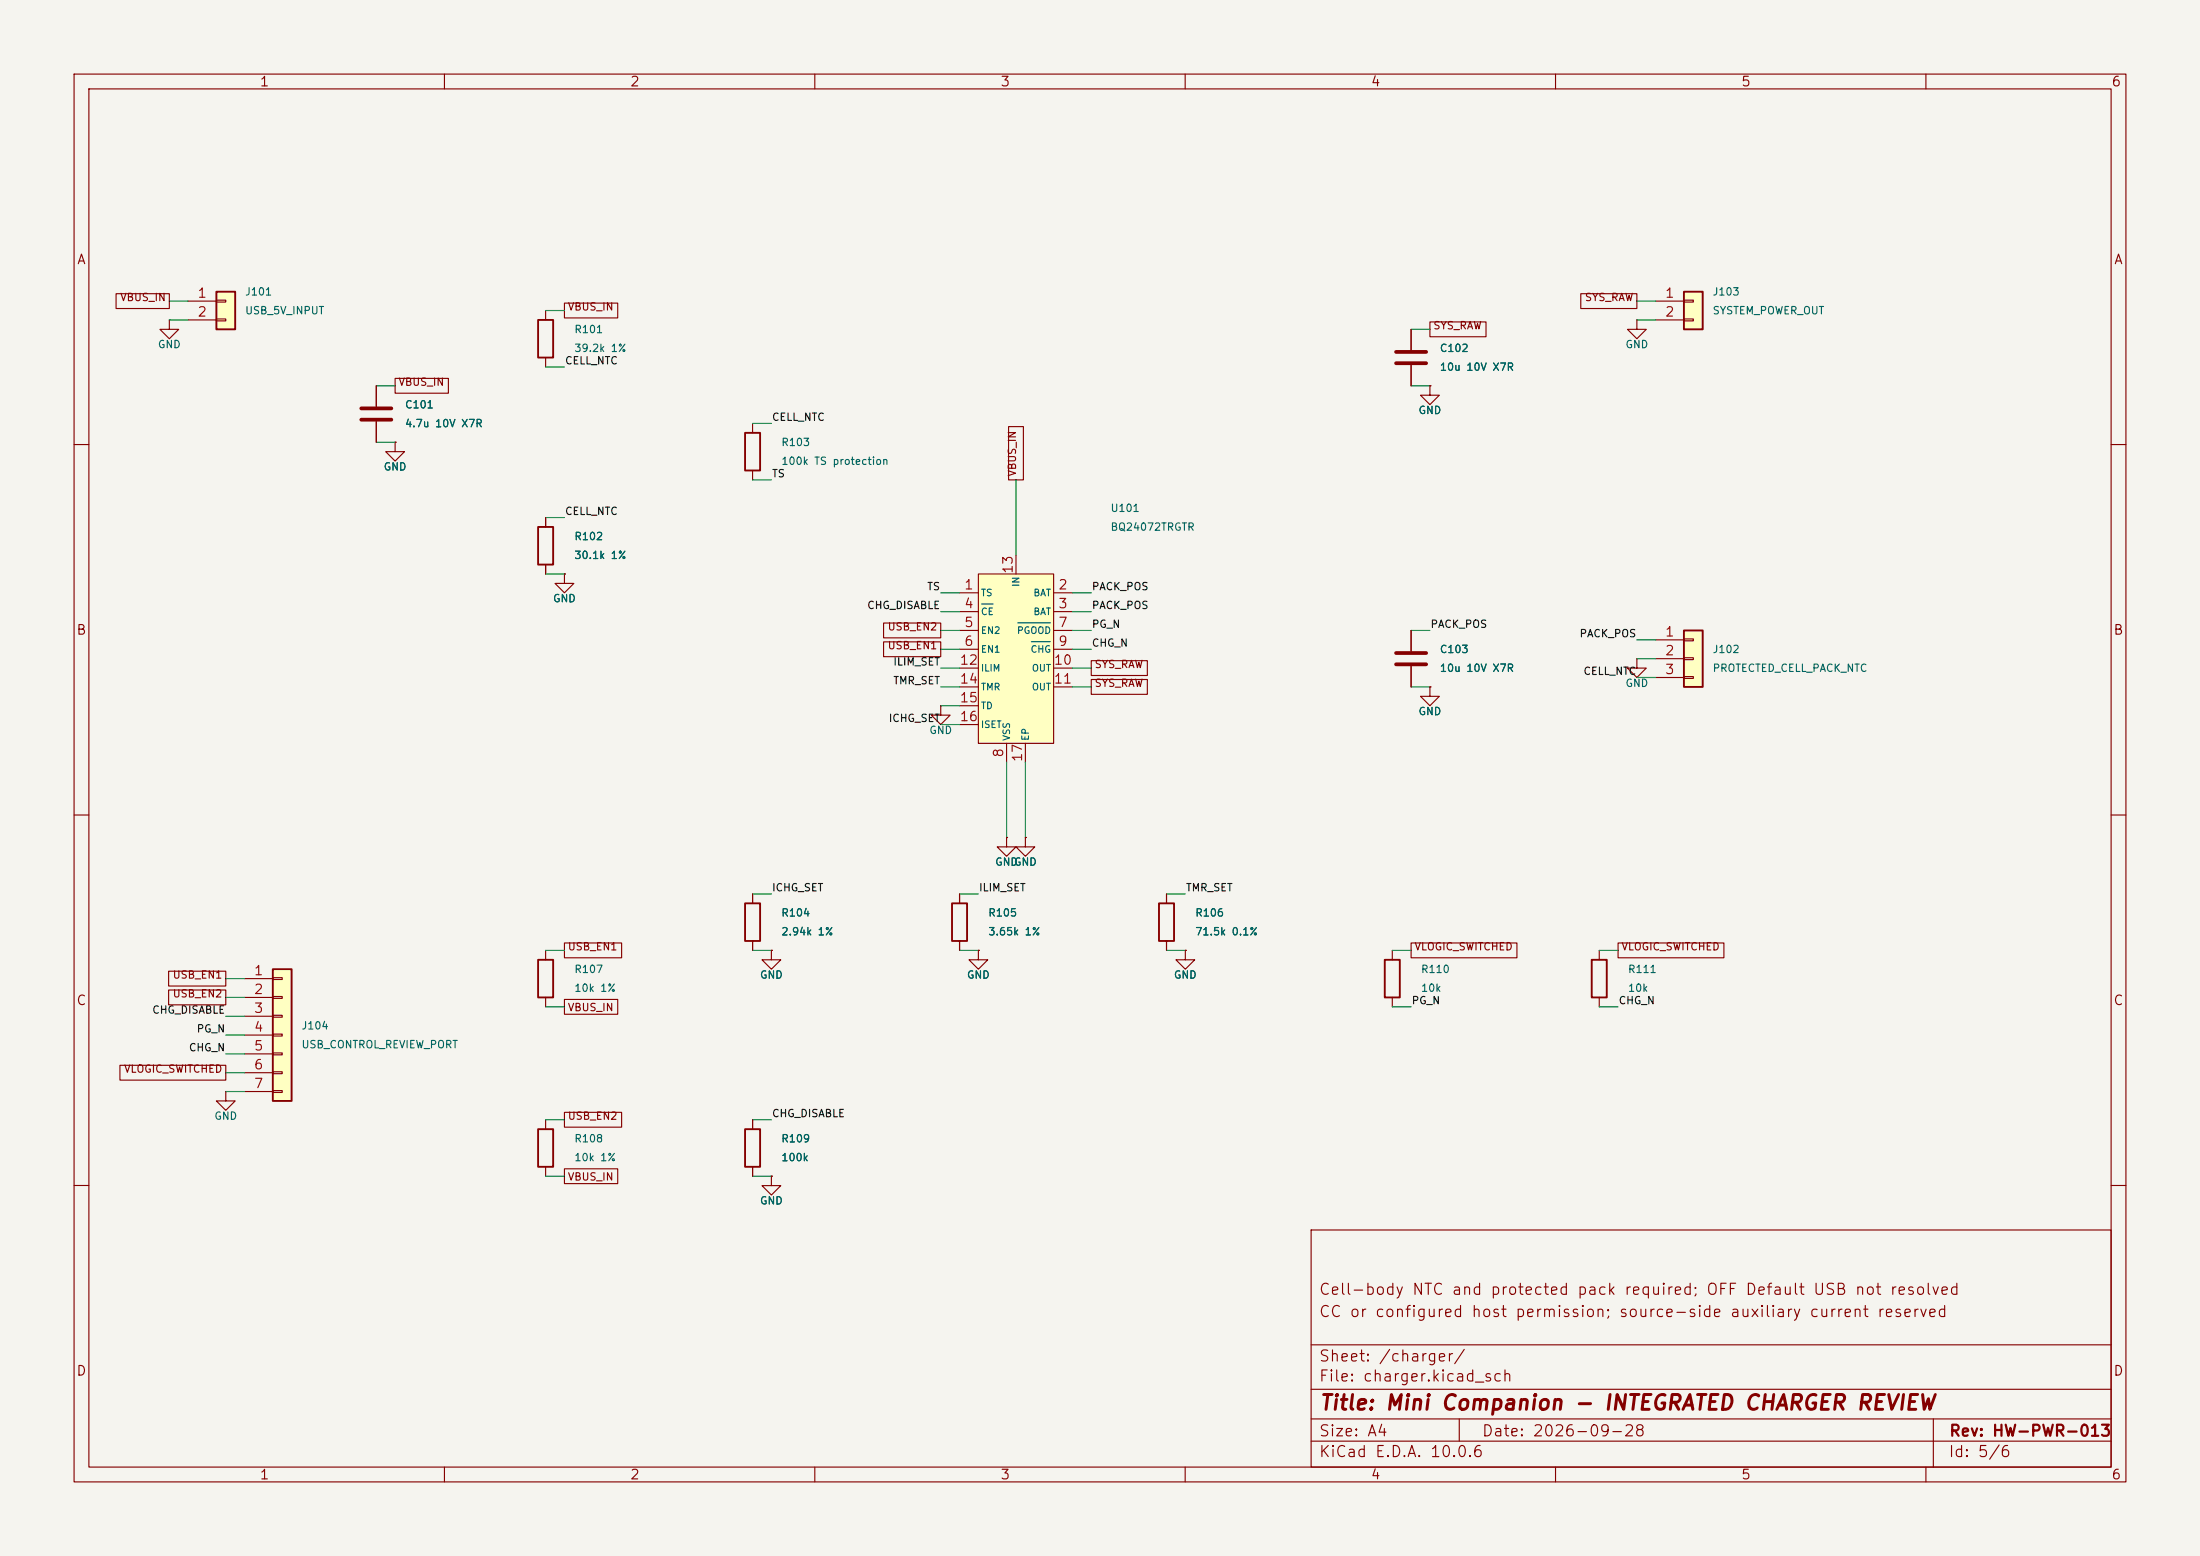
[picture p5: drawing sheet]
<svg xmlns="http://www.w3.org/2000/svg" width="297mm" height="210mm" viewBox="0 0 297 210" stroke-linecap="round" stroke-linejoin="round" font-family="sans-serif">
<path d="M0 0h297v210h-297z" fill="#f5f4ef" stroke="#f5f4ef" stroke-width=".14"/>
<g fill="none" stroke="#840000" stroke-width=".15">
<path d="M10 10h277v190h-277zM12 12h273v186h-273zM60 10v2M110 10v2M160 10v2M210 10v2M260 10v2M50.8 52.1v2.8M50.8 56.9v2.8M53.3 59.7v1.3h1.3l-1.3 1.2-1.2-1.2h1.2M53.3 59.7h.1M10 60h2"/>
<path d="M285 60h2M127 95.3v1.2h1.3l-1.3 1.3-1.3-1.3h1.3M127 95.3h.1M190.5 85.1v2.8M190.5 89.9v2.8M193 92.7v1.3h1.3l-1.3 1.3-1.2-1.3h1.2M193 92.7h.1M10 110h2M285 110h2M101.6 120.7v1.2M101.6 127v1.3M188 128.3v1.2"/>
<path d="M188 134.6v1.3M30.5 147.3v1.3h1.2l-1.2 1.3-1.3-1.3h1.3M30.5 147.3h.1M104.1 158.8v1.2h1.3l-1.3 1.3-1.2-1.3h1.2M104.1 158.8h.1M10 160h2M177 166h108v32h-108zM285 160h2M60 198v2M110 198v2M160 198v2M177 194.5h108"/>
<path d="M177 191.5h108M177 187.5h108M177 181.5h108M197 191.5v3M210 198v2M260 198v2M261 191.5v6.5"/>
</g>
<path d="M48.8 55.1h4M48.8 56.6h4M188.5 88.1h4M188.5 89.7h4" fill="none" stroke="#840000" stroke-width=".51"/>
<path d="M100.6 121.9h2v5.1h-2zM186.9 129.5h2.1v5.1h-2.1z" fill="none" stroke="#840000" stroke-width=".25"/>
<path d="M36.8 130.8h2.6v17.8h-2.6z" fill="#ffffc2"/>
<path d="M72.6 71.1h2.1v5.1h-2.1zM36.8 130.8h2.6v17.8h-2.6zM156.5 121.9h2v5.1h-2zM214.9 129.5h2v5.1h-2zM72.6 152.4h2.1v5.1h-2.1zM100.6 152.4h2v5.1h-2z" fill="none" stroke="#840000" stroke-width=".25"/>
<g fill="none" stroke="#840000" stroke-width=".15">
<path d="M73.7 69.9v1.2M73.7 76.2v1.3M76.2 77.5v1.2h1.3l-1.3 1.3-1.3-1.3h1.3M76.2 77.5h.1M33 132.1h3.8M33 134.6h3.8M33 137.2h3.8M33 139.7h3.8M36.8 132h1.3v.2h-1.3zM36.8 134.5h1.3v.2h-1.3zM36.8 137h1.3v.3h-1.3zM36.8 139.6h1.3v.2h-1.3z"/>
<path d="M104.1 128.3v1.2h1.3l-1.3 1.3-1.2-1.3h1.2M104.1 128.3h.1M132.1 128.3v1.2h1.2l-1.2 1.3-1.3-1.3h1.3M132.1 128.3h.1M157.5 120.7v1.2M157.5 127v1.3M160 128.3v1.2h1.3l-1.3 1.3-1.3-1.3h1.3M160 128.3h.1M215.9 128.3v1.2M215.9 134.6v1.3M33 142.2h3.8M33 144.8h3.8"/>
<path d="M33 147.3h3.8M36.8 142.1h1.3v.3h-1.3zM36.8 144.7h1.3v.2h-1.3zM36.8 147.2h1.3v.2h-1.3zM73.7 151.1v1.3M73.7 157.5v1.3M101.6 151.1v1.3M101.6 157.5v1.3"/>
</g>
<path d="M227.3 85.1h2.6v7.6h-2.6z" fill="#ffffc2"/>
<path d="M227.3 85.1h2.6v7.6h-2.6z" fill="none" stroke="#840000" stroke-width=".25"/>
<path d="M221 88.9v1.3h1.2l-1.2 1.2-1.3-1.2h1.3M221 88.9h.1M223.5 86.4h3.8M223.5 88.9h3.8M223.5 91.4h3.8M227.3 86.2h1.3v.3h-1.3zM227.3 88.8h1.3v.2h-1.3zM227.3 91.3h1.3v.3h-1.3z" fill="none" stroke="#840000" stroke-width=".15"/>
<path d="M132.1 77.5h10.1v22.8h-10.1z" fill="#ffffc2"/>
<g fill="none" stroke="#840000" stroke-width=".15">
<path d="M73.7 41.9v1.3M73.7 48.3v1.2M190.5 44.5v2.7M190.5 49.3v2.8M193 52.1v1.2h1.3l-1.3 1.3-1.2-1.3h1.2M193 52.1h.1M132.1 77.5h10.1v22.8h-10.1zM137.2 74.9v2.6M129.5 80h2.6M129.5 82.6h2.6M129.5 85.1h2.6M129.5 87.6h2.6"/>
<path d="M129.5 90.2h2.6M129.5 92.7h2.6M129.5 95.3h2.6M129.5 97.8h2.6M142.2 80h2.6M142.2 82.6h2.6M142.2 85.1h2.6M142.2 87.6h2.6M142.2 90.2h2.6M142.2 92.7h2.6M135.9 113v1.3h1.3l-1.3 1.3-1.3-1.3h1.3M135.9 113h.1"/>
<path d="M135.9 100.3v2.6M138.4 100.3v2.6"/>
</g>
<path d="M132.5 81.5h1.6M137.4 84.1h4.4M139.2 86.6h2.6" fill="none" stroke="#006464" stroke-width=".15"/>
<path d="M188.5 47.5h4M188.5 49h4" fill="none" stroke="#840000" stroke-width=".51"/>
<path d="M72.6 43.2h2.1v5.1h-2.1z" fill="none" stroke="#840000" stroke-width=".25"/>
<path d="M29.2 39.4h2.5v5.1h-2.5z" fill="#ffffc2"/>
<path d="M29.2 39.4h2.5v5.1h-2.5z" fill="none" stroke="#840000" stroke-width=".25"/>
<path d="M25.4 40.6h3.8M25.4 43.2h3.8M29.2 40.5h1.3v.3h-1.3zM29.2 43.1h1.3v.2h-1.3z" fill="none" stroke="#840000" stroke-width=".15"/>
<path d="M227.3 39.4h2.6v5.1h-2.6z" fill="#ffffc2"/>
<path d="M227.3 39.4h2.6v5.1h-2.6zM100.6 58.4h2v5.1h-2zM72.6 129.5h2.1v5.1h-2.1zM128.5 121.9h2.1v5.1h-2.1z" fill="none" stroke="#840000" stroke-width=".25"/>
<g fill="none" stroke="#840000" stroke-width=".15">
<path d="M15.7 39.6h7.2v2h-7.2zM213.4 39.6h7.6v2h-7.6zM22.9 43.2v1.3h1.2l-1.2 1.2-1.3-1.2h1.3M22.9 43.2h.1M50.8 52.1v2.8M50.8 56.9v2.8M53.3 51.1h7.2v2h-7.2zM53.3 59.7h.1M76.2 40.9h7.2v2h-7.2zM101.6 57.2v1.2M136.2 57.6h2v7.2h-2zM190.5 44.5v2.7"/>
<path d="M190.5 49.3v2.8M193 43.4h7.6v2.1h-7.6zM193 52.1h.1M221 43.2v1.3h1.2l-1.2 1.2-1.3-1.2h1.3M221 43.2h.1M223.5 40.6h3.8M223.5 43.2h3.8M227.3 40.5h1.3v.3h-1.3zM227.3 43.1h1.3v.2h-1.3zM73.7 69.9v1.2M73.7 76.2v1.3M76.2 77.5h.1"/>
<path d="M101.6 63.5v1.3M119.3 84.1h7.7v2h-7.7zM119.3 86.6h7.7v2h-7.7zM147.3 89.2h7.6v2h-7.6zM147.3 91.7h7.6v2h-7.6zM190.5 85.1v2.8M190.5 89.9v2.8M193 92.7h.1M135.9 113h.1M138.4 113v1.3h1.3l-1.3 1.3-1.2-1.3h1.2M138.4 113h.1M22.8 131.1h7.7v2h-7.7z"/>
<path d="M22.8 133.6h7.7v2h-7.7zM73.7 128.3v1.2M73.7 134.6v1.3M76.2 127.3h7.7v2h-7.7zM76.2 134.9h7.2v2h-7.2zM101.6 120.7v1.2M101.6 127v1.3M104.1 128.3h.1M129.5 120.7v1.2M129.5 127v1.3M132.1 128.3h.1M157.5 120.7v1.2"/>
<path d="M157.5 127v1.3M160 128.3h.1M190.5 127.3h14.3v2h-14.3zM218.4 127.3h14.3v2h-14.3zM16.2 143.8h14.3v2h-14.3zM76.2 157.7h7.2v2.1h-7.2zM76.2 150.1h7.7v2h-7.7zM101.6 151.1v1.3M101.6 157.5v1.3M104.1 158.8h.1"/>
</g>
<g fill="none" stroke="#009600" stroke-width=".15">
<path d="M22.9 40.6h2.5M22.9 43.2h2.5M50.8 59.7h2.5M50.8 52.1h2.5M73.7 41.9h2.5M73.7 49.5h2.5M101.6 57.2h2.5M190.5 52.1h2.5M190.5 44.5h2.5M221 40.6h2.5M221 43.2h2.5M73.7 77.5h2.5"/>
<path d="M73.7 69.9h2.5M101.6 64.8h2.5M137.2 64.8v10.1M127 92.7h2.5M127 85.1h2.5M127 95.3h2.5M127 87.6h2.5M127 82.6h2.5M127 90.2h2.5M127 80h2.5M127 97.8h2.5M144.8 92.7h2.5"/>
<path d="M144.8 85.1h2.5M144.8 87.6h2.5M144.8 82.6h2.5M144.8 90.2h2.5M144.8 80h2.5M190.5 92.7h2.5M190.5 85.1h2.5M221 88.9h2.5M221 91.4h2.5M221 86.4h2.5M135.9 102.9v10.1M138.4 102.9v10.1"/>
<path d="M30.5 139.7h2.5M30.5 132.1h2.5M30.5 134.6h2.5M30.5 137.2h2.5M73.7 128.3h2.5M73.7 135.9h2.5M101.6 128.3h2.5M101.6 120.7h2.5M129.5 128.3h2.6M129.5 120.7h2.6M157.5 128.3h2.5M157.5 120.7h2.5"/>
<path d="M188 128.3h2.5M188 135.9h2.5M215.9 128.3h2.5M215.9 135.9h2.5M30.5 147.3h2.5M30.5 144.8h2.5M30.5 142.2h2.5M73.7 158.8h2.5M73.7 151.1h2.5M101.6 158.8h2.5M101.6 151.1h2.5"/>
</g>
<text font-size="2" fill="#840000" x="178" y="190.8">Title: Mini Companion - INTEGRATED CHARGER REVIEW</text>
<g font-size="1.5" fill="#840000">
<text x="178" y="178.1">CC or configured host permission; source-side auxiliary current reserved</text>
<text x="178" y="175.1">Cell-body NTC and protected pack required; OFF Default USB not resolved</text>
<text x="178" y="184.1">Sheet: /charger/</text>
<text x="178" y="186.8">File: charger.kicad_sch</text>
<text x="178" y="197">KiCad E.D.A. 10.0.6</text>
<text x="178" y="194.2">Size: A4</text>
<text x="200" y="194.2">Date: 2026-09-28</text>
<text x="263" y="197">Id: 5/6</text>
<text x="263" y="194.2">Rev: HW-PWR-013</text>
</g>
<g font-size="1.3" fill="#840000">
<text x="35" y="12">1</text>
<text x="85" y="12">2</text>
<text x="135" y="12">3</text>
<text x="185" y="12">4</text>
<text x="235" y="12">5</text>
<text x="285" y="12">6</text>
<text x="10.3" y="36">A</text>
<text x="285.3" y="36">A</text>
<text x="10.2" y="86">B</text>
<text x="285.2" y="86">B</text>
<text x="10.2" y="136">C</text>
<text x="285.2" y="136">C</text>
<text x="10.2" y="186">D</text>
<text x="285.2" y="186">D</text>
<text x="35" y="200">1</text>
<text x="85" y="200">2</text>
<text x="135" y="200">3</text>
<text x="185" y="200">4</text>
<text x="235" y="200">5</text>
<text x="285" y="200">6</text>
</g>
<g font-size="1.3" fill="#a90000">
<text x="26.6" y="40.5">1</text>
<text x="224.7" y="40.5">1</text>
<text x="26.6" y="43">2</text>
<text x="224.7" y="43">2</text>
<text x="137" y="77.5" transform="rotate(-90 137 77.5)">13</text>
<text x="130.1" y="79.9">1</text>
<text x="130.1" y="82.4">4</text>
<text x="142.8" y="79.9">2</text>
<text x="142.8" y="82.4">3</text>
<text x="130.1" y="85">5</text>
<text x="130.1" y="87.5">6</text>
<text x="142.8" y="85">7</text>
<text x="142.8" y="87.5">9</text>
<text x="224.7" y="86.2">1</text>
<text x="224.7" y="88.8">2</text>
<text x="129.5" y="90">12</text>
<text x="129.5" y="92.6">14</text>
<text x="129.5" y="95.1">15</text>
<text x="142.2" y="90">10</text>
<text x="142.2" y="92.6">11</text>
<text x="224.7" y="91.3">3</text>
<text x="129.5" y="97.7">16</text>
<text x="135.8" y="102.3" transform="rotate(-90 135.8 102.3)">8</text>
<text x="138.3" y="102.9" transform="rotate(-90 138.3 102.9)">17</text>
<text x="34.2" y="131.9">1</text>
<text x="34.2" y="134.5">2</text>
<text x="34.2" y="137">3</text>
<text x="34.2" y="139.6">4</text>
<text x="34.2" y="142.1">5</text>
<text x="34.2" y="144.6">6</text>
<text x="34.2" y="147.2">7</text>
</g>
<g font-size="1" fill="#840000">
<text x="16.1" y="40.9">VBUS_IN</text>
<text x="213.9" y="40.9">SYS_RAW</text>
<text x="76.6" y="42.2">VBUS_IN</text>
<text x="193.4" y="44.7">SYS_RAW</text>
<text x="53.7" y="52.3">VBUS_IN</text>
<text x="137.4" y="64.4" transform="rotate(-90 137.4 64.4)">VBUS_IN</text>
<text x="119.8" y="85.3">USB_EN2</text>
<text x="119.8" y="87.9">USB_EN1</text>
<text x="147.7" y="90.4">SYS_RAW</text>
<text x="147.7" y="93">SYS_RAW</text>
<text x="76.6" y="128.5">USB_EN1</text>
<text x="190.9" y="128.5">VLOGIC_SWITCHED</text>
<text x="218.8" y="128.5">VLOGIC_SWITCHED</text>
<text x="23.2" y="132.3">USB_EN1</text>
<text x="23.2" y="134.9">USB_EN2</text>
<text x="76.6" y="136.7">VBUS_IN</text>
<text x="16.7" y="145">VLOGIC_SWITCHED</text>
<text x="76.6" y="151.4">USB_EN2</text>
<text x="76.6" y="159.6">VBUS_IN</text>
</g>
<g font-size="1" fill="#006464">
<text x="33" y="40.1">J101</text>
<text x="231.1" y="40.1">J103</text>
<text x="21.2" y="47.2">GND</text>
<text x="33" y="42.7">USB_5V_INPUT</text>
<text x="77.5" y="45.2">R101</text>
<text x="77.5" y="47.7">39.2k 1%</text>
<text x="194.3" y="47.7">C102</text>
<text x="219.4" y="47.2">GND</text>
<text x="231.1" y="42.7">SYSTEM_POWER_OUT</text>
<text x="194.3" y="50.3">10u 10V X7R</text>
<text x="54.6" y="55.4">C101</text>
<text x="54.6" y="57.9">4.7u 10V X7R</text>
<text x="191.4" y="56.1">GND</text>
<text x="51.7" y="63.7">GND</text>
<text x="105.4" y="60.4">R103</text>
<text x="105.4" y="63">100k TS protection</text>
<text x="149.8" y="69.3">U101</text>
<text x="149.8" y="71.9">BQ24072TRGTR</text>
<text x="77.5" y="73.1">R102</text>
<text x="77.5" y="75.7">30.1k 1%</text>
<text x="74.6" y="81.5">GND</text>
<text x="194.3" y="88.4">C103</text>
<text x="231.1" y="88.4">J102</text>
<text x="194.3" y="90.9">10u 10V X7R</text>
<text x="219.4" y="93">GND</text>
<text x="231.1" y="90.9">PROTECTED_CELL_PACK_NTC</text>
<text x="125.4" y="99.3">GND</text>
<text x="191.4" y="96.8">GND</text>
<text x="134.3" y="117.1">GND</text>
<text x="136.8" y="117.1">GND</text>
<text x="105.4" y="123.9">R104</text>
<text x="133.3" y="123.9">R105</text>
<text x="161.3" y="123.9">R106</text>
<text x="77.5" y="131.6">R107</text>
<text x="105.4" y="126.5">2.94k 1%</text>
<text x="133.3" y="126.5">3.65k 1%</text>
<text x="161.3" y="126.5">71.5k 0.1%</text>
<text x="191.8" y="131.6">R110</text>
<text x="219.7" y="131.6">R111</text>
<text x="77.5" y="134.1">10k 1%</text>
<text x="102.5" y="132.3">GND</text>
<text x="130.5" y="132.3">GND</text>
<text x="158.4" y="132.3">GND</text>
<text x="191.8" y="134.1">10k</text>
<text x="219.7" y="134.1">10k</text>
<text x="40.6" y="139.2">J104</text>
<text x="40.6" y="141.7">USB_CONTROL_REVIEW_PORT</text>
<text x="28.9" y="151.4">GND</text>
<text x="77.5" y="154.4">R108</text>
<text x="105.4" y="154.4">R109</text>
<text x="77.5" y="157">10k 1%</text>
<text x="105.4" y="157">100k</text>
<text x="102.5" y="162.8">GND</text>
</g>
<g font-size="1" fill="#0f0f0f">
<text x="76.2" y="49.4">CELL_NTC</text>
<text x="104.1" y="57">CELL_NTC</text>
<text x="104.1" y="64.7">TS</text>
<text x="76.2" y="69.7">CELL_NTC</text>
<text x="117" y="82.4">CHG_DISABLE</text>
<text x="125.1" y="79.9">TS</text>
<text x="147.3" y="82.4">PACK_POS</text>
<text x="147.3" y="79.9">PACK_POS</text>
<text x="147.3" y="85">PG_N</text>
<text x="147.3" y="87.5">CHG_N</text>
<text x="193" y="85">PACK_POS</text>
<text x="213.2" y="86.3">PACK_POS</text>
<text x="120.5" y="90.1">ILIM_SET</text>
<text x="120.5" y="92.6">TMR_SET</text>
<text x="213.7" y="91.3">CELL_NTC</text>
<text x="119.9" y="97.7">ICHG_SET</text>
<text x="104.1" y="120.5">ICHG_SET</text>
<text x="132.1" y="120.5">ILIM_SET</text>
<text x="160" y="120.5">TMR_SET</text>
<text x="20.5" y="137.1">CHG_DISABLE</text>
<text x="190.5" y="135.8">PG_N</text>
<text x="218.4" y="135.8">CHG_N</text>
<text x="25.4" y="142.1">CHG_N</text>
<text x="26.5" y="139.6">PG_N</text>
<text x="104.1" y="151">CHG_DISABLE</text>
</g>
<g font-size=".9" fill="#006464">
<text x="132.3" y="80.7">TS</text>
<text x="132.3" y="83.2">CE</text>
<text x="137.8" y="79.3" transform="rotate(-90 137.8 79.3)">IN</text>
<text x="139.4" y="80.7">BAT</text>
<text x="139.4" y="83.2">BAT</text>
<text x="132.3" y="85.8">EN2</text>
<text x="132.3" y="88.3">EN1</text>
<text x="137.2" y="85.8">PGOOD</text>
<text x="139.1" y="88.3">CHG</text>
<text x="132.3" y="90.9">ILIM</text>
<text x="132.3" y="93.4">TMR</text>
<text x="132.3" y="95.9">TD</text>
<text x="139.2" y="90.9">OUT</text>
<text x="139.2" y="93.4">OUT</text>
<text x="132.3" y="98.5">ISET</text>
<text x="136.6" y="100.1" transform="rotate(-90 136.6 100.1)">VSS</text>
<text x="139.1" y="100.1" transform="rotate(-90 139.1 100.1)">EP</text>
</g>
</svg>
